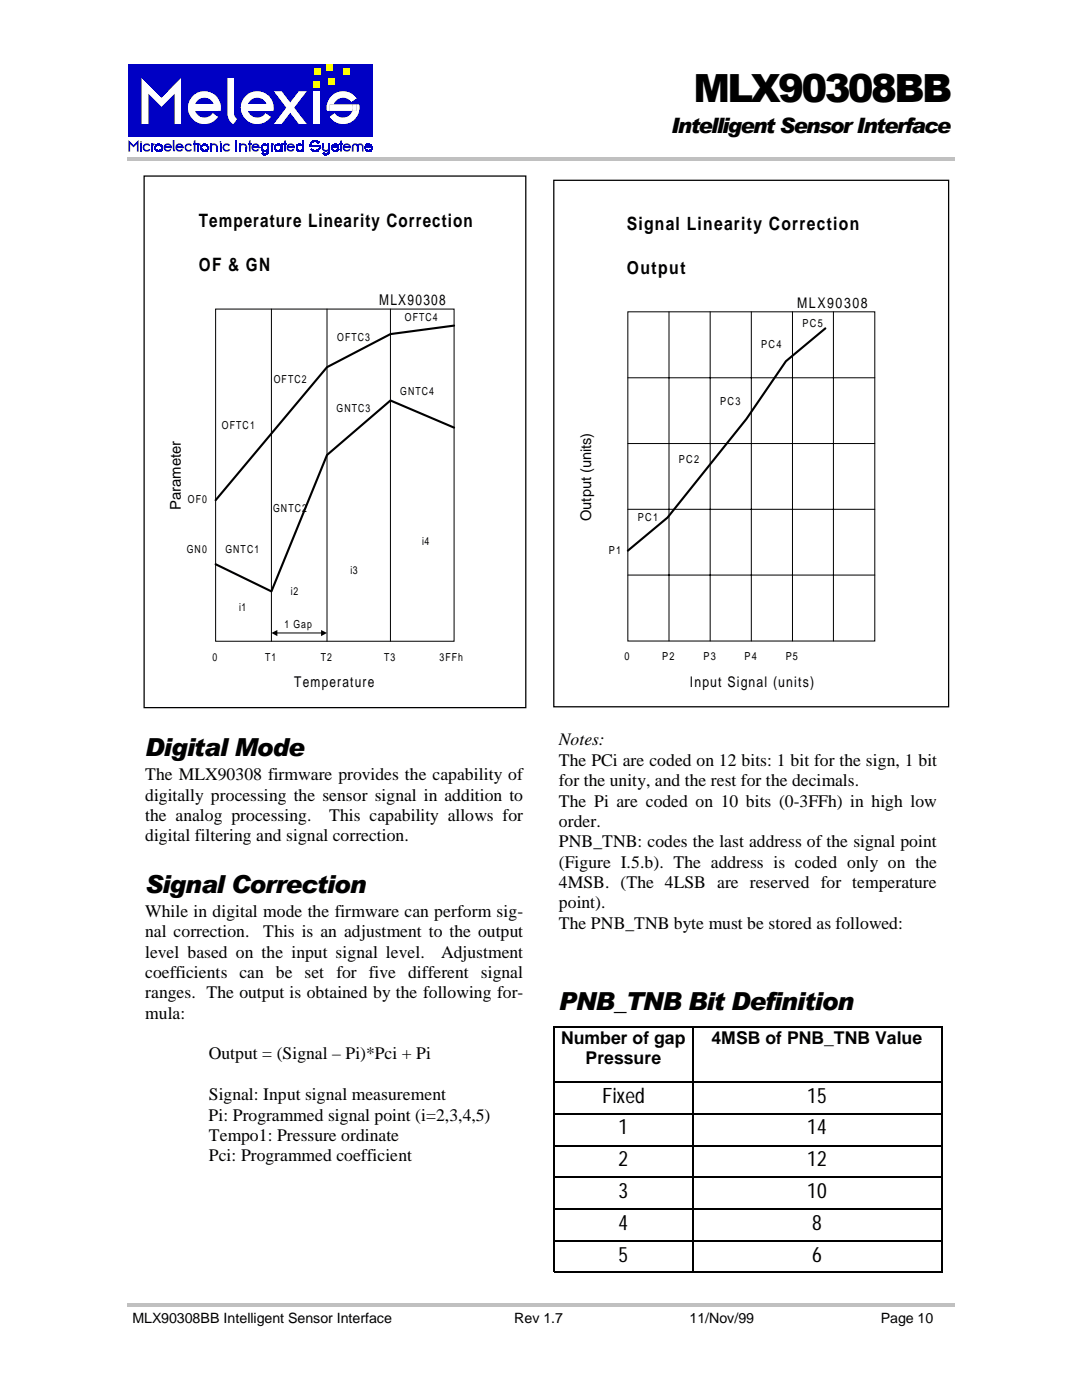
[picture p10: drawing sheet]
<svg xmlns="http://www.w3.org/2000/svg" width="216mm" height="279mm" viewBox="0 0 216 279" stroke-linecap="round" stroke-linejoin="round" font-family="sans-serif">
<g fill="#c0c0c0">
<path d="M25.4 31.4h165.2v.7h-165.2z"/>
<path d="M25.4 260h165.2v.7h-165.2z"/>
</g>
<path d="M47.2 27.9v2.4" fill="none" stroke="#0000c4" stroke-width=".38"/>
<g fill="#0000c4">
<path d="M28 28.6h.3v1.7h-.3z"/>
<path d="M56 28.6h.4v1.7h-.4z"/>
<path d="M55.3 28.6l.4 .1z"/>
<path d="M55.2 28.7h.6z"/>
<path d="M55.1 28.7l.8 .1z"/>
<path d="M55 28.8h1z"/>
<path d="M55 28.8l1.1 .1z"/>
<path d="M55 28.9h1.1z"/>
<path d="M54.9 28.9h1.2z"/>
<path d="M54.9 28.9l1.2 .1z"/>
<path d="M54.8 29h.7z"/>
<path d="M55.6 29h.6z"/>
<path d="M54.8 29l.5 .1z"/>
<path d="M55.7 29l.5 .1z"/>
<path d="M54.8 29.1h.4z"/>
<path d="M55.9 29.1h.3z"/>
<path d="M55.9 29.1h.4z"/>
<path d="M54.8 29.1l.3 .1z"/>
<path d="M55.9 29.1l.4 .1z"/>
<path d="M54.8 29.2h.3z"/>
<path d="M55.9 29.2h.4z"/>
<path d="M54.7 29.2l.4 .1z"/>
<path d="M55.9 29.2l.4 .1z"/>
<path d="M54.7 29.3h.3z"/>
<path d="M56 29.3h.3z"/>
<path d="M54.7 29.3l.3 .1z"/>
<path d="M56 29.3l.3 .1z"/>
<path d="M54.7 29.4h.3z"/>
<path d="M56 29.4h.4z"/>
<path d="M54.7 29.4l.3 .1z"/>
<path d="M56 29.4l.4 .1z"/>
<path d="M54.7 29.5h.3z"/>
<path d="M56 29.5h.4z"/>
<path d="M54.7 29.5l.3 .1z"/>
<path d="M56 29.5l.4 .1z"/>
<path d="M54.7 29.6h.3z"/>
<path d="M56 29.6h.3z"/>
<path d="M54.7 29.6l.3 .1z"/>
<path d="M56 29.6l.3 .1z"/>
<path d="M54.7 29.7h.3z"/>
<path d="M56 29.7h.3z"/>
<path d="M54.7 29.7h.4z"/>
<path d="M55.9 29.7h.4z"/>
<path d="M54.8 29.7l.3 .1z"/>
<path d="M55.9 29.7l.4 .1z"/>
<path d="M54.8 29.8h.4z"/>
<path d="M55.9 29.8h.4z"/>
<path d="M54.8 29.8l.4 .1z"/>
<path d="M55.9 29.8l.4 .1z"/>
<path d="M54.8 29.9h.5z"/>
<path d="M55.8 29.9h.4z"/>
<path d="M54.8 29.9l.5 .1z"/>
<path d="M55.7 29.9l.5 .1z"/>
<path d="M54.8 30h1.4z"/>
<path d="M54.9 30h1.2z"/>
<path d="M54.9 30l1.2 .1z"/>
<path d="M55 30.1h1.1z"/>
<path d="M55 30.1l1.1 .1z"/>
<path d="M55.1 30.2h.9z"/>
<path d="M55.1 30.2h.8z"/>
<path d="M55.3 30.2l.5 .1z"/>
<path d="M31.5 28.6l.3 .1z"/>
<path d="M31.4 28.7h.5z"/>
<path d="M31.3 28.7l.7 .1z"/>
<path d="M31.2 28.8h.9z"/>
<path d="M31.1 28.8l1 .1z"/>
<path d="M31.1 28.9h1.1z"/>
<path d="M31 28.9h1.3z"/>
<path d="M31 28.9l1.3 .1z"/>
<path d="M31 29h.6z"/>
<path d="M31.7 29h.7z"/>
<path d="M31 29l.4 .1z"/>
<path d="M31.8 29l.6 .1z"/>
<path d="M30.9 29.1h.4z"/>
<path d="M32 29.1h.4z"/>
<path d="M30.9 29.1l.4 .1z"/>
<path d="M32 29.1l.4 .1z"/>
<path d="M30.9 29.2h.3z"/>
<path d="M32.1 29.2h.3z"/>
<path d="M30.8 29.2l.4 .1z"/>
<path d="M32.1 29.2l.4 .1z"/>
<path d="M30.8 29.3h.4z"/>
<path d="M32.1 29.3h.4z"/>
<path d="M30.8 29.3l.4 .1z"/>
<path d="M32.1 29.3l.4 .1z"/>
<path d="M30.8 29.4h.4z"/>
<path d="M32.1 29.4h.4z"/>
<path d="M30.8 29.4h.3z"/>
<path d="M30.8 29.4l.3 .1z"/>
<path d="M32.1 29.4l.4 .1z"/>
<path d="M30.8 29.5h.3z"/>
<path d="M32.1 29.5h.4z"/>
<path d="M30.8 29.5l.4 .1z"/>
<path d="M32.1 29.5l.4 .1z"/>
<path d="M30.8 29.6h.4z"/>
<path d="M32.1 29.6h.4z"/>
<path d="M30.8 29.6l.4 .1z"/>
<path d="M32.1 29.6l.4 .1z"/>
<path d="M30.8 29.7h.4z"/>
<path d="M32.1 29.7h.4z"/>
<path d="M30.9 29.7l.3 .1z"/>
<path d="M32.1 29.7l.3 .1z"/>
<path d="M30.9 29.8h.4z"/>
<path d="M32 29.8h.4z"/>
<path d="M30.9 29.8l.4 .1z"/>
<path d="M32 29.8l.4 .1z"/>
<path d="M30.9 29.9h.5z"/>
<path d="M31.9 29.9h.5z"/>
<path d="M31 29.9l.4 .1z"/>
<path d="M31.8 29.9l.6 .1z"/>
<path d="M31 30h1.4z"/>
<path d="M31 30h1.3z"/>
<path d="M31 30l1.3 .1z"/>
<path d="M31.1 30.1h1.1z"/>
<path d="M31.1 30.1l1 .1z"/>
<path d="M31.2 30.2h.9z"/>
<path d="M31.3 30.2h.7z"/>
<path d="M31.4 30.2l.5 .1z"/>
<path d="M32.8 29.3h1.3v.3h-1.3z"/>
<path d="M39.3 28.6h.3v1.7h-.3z"/>
<path d="M40.7 28.6l.3 .1z"/>
<path d="M40.5 28.7h.6z"/>
<path d="M40.4 28.7l.8 .1z"/>
<path d="M40.4 28.8h.9z"/>
<path d="M40.3 28.8l1.1 .1z"/>
<path d="M40.3 28.9h1.1z"/>
<path d="M40.2 28.9h1.2z"/>
<path d="M40.2 28.9l1.3 .1z"/>
<path d="M40.1 29h.7z"/>
<path d="M40.9 29h.6z"/>
<path d="M40.1 29l.5 .1z"/>
<path d="M41 29l.5 .1z"/>
<path d="M40.1 29.1h.4z"/>
<path d="M41.2 29.1h.3z"/>
<path d="M41.2 29.1h.4z"/>
<path d="M40.1 29.1l.3 .1z"/>
<path d="M41.2 29.1l.4 .1z"/>
<path d="M40.1 29.2h.3z"/>
<path d="M41.2 29.2h.4z"/>
<path d="M40 29.2l.4 .1z"/>
<path d="M41.2 29.2l.4 .1z"/>
<path d="M40 29.3h.4z"/>
<path d="M41.3 29.3h.3z"/>
<path d="M40 29.3l.4 .1z"/>
<path d="M41.3 29.3l.3 .1z"/>
<path d="M40 29.4h.4z"/>
<path d="M41.3 29.4h.4z"/>
<path d="M40 29.4h.3z"/>
<path d="M40 29.4l.3 .1z"/>
<path d="M41.3 29.4l.4 .1z"/>
<path d="M40 29.5h.3z"/>
<path d="M41.3 29.5h.4z"/>
<path d="M40 29.5l.4 .1z"/>
<path d="M41.3 29.5l.4 .1z"/>
<path d="M40 29.6h.4z"/>
<path d="M41.3 29.6h.3z"/>
<path d="M40 29.6l.4 .1z"/>
<path d="M41.3 29.6l.3 .1z"/>
<path d="M40 29.7h.4z"/>
<path d="M41.3 29.7h.3z"/>
<path d="M41.2 29.7h.4z"/>
<path d="M40.1 29.7l.3 .1z"/>
<path d="M41.2 29.7l.4 .1z"/>
<path d="M40.1 29.8h.4z"/>
<path d="M41.2 29.8h.4z"/>
<path d="M40.1 29.8l.4 .1z"/>
<path d="M41.2 29.8l.4 .1z"/>
<path d="M40.1 29.9h.5z"/>
<path d="M41.1 29.9h.4z"/>
<path d="M40.1 29.9l.5 .1z"/>
<path d="M41 29.9l.5 .1z"/>
<path d="M40.1 30h1.4z"/>
<path d="M40.2 30h1.3z"/>
<path d="M40.2 30l1.2 .1z"/>
<path d="M40.3 30.1h1.1z"/>
<path d="M40.3 30.1l1.1 .1z"/>
<path d="M40.4 30.2h.9z"/>
<path d="M40.4 30.2h.8z"/>
<path d="M40.6 30.2l.5 .1z"/>
<path d="M41.8 28.6h.4v1.7h-.4z"/>
<path d="M43.2 29.4h.3v.9h-.3z"/>
<path d="M43.8 28.6h.4v1.7h-.4z"/>
<path d="M47.7 28.6h.3v1.7h-.3z"/>
<path d="M49 29.4h.3v.9h-.3z"/>
</g>
<g fill="#0000c4">
<path d="M28 28.2h.3v.2h-.3z" fill-rule="evenodd"/>
<path d="M28.8 28.8l.2-.1a.82 .82 0 0 1 1 .3l-.3 .2a.5 .5 0 0 0-.7-.1 .5 .5 0 0 0 0 .7 .5 .5 0 0 0 .7-.1l.3 .2a.82 .82 0 0 1-1.3 .1 .82 .82 0 0 1 .1-1.2z" fill-rule="evenodd"/>
<path d="M25.6 27.9l1 1.1 1.1-1.1v2.4h-.4v-1.6l-.7 .7-.6-.7v1.6h-.4z" fill-rule="evenodd"/>
<path d="M32.9 28.8a.85 .85 0 0 1 1-.1 .85 .85 0 0 1 .4 .9h-.3v-.3a.51 .51 0 0 0-.8-.3 .51 .51 0 0 0-.1 .8 .51 .51 0 0 0 .8-.1l.3 .2a.84 .84 0 0 1-1.3 .2 .84 .84 0 0 1 0-1.3z" fill-rule="evenodd"/>
<path d="M37.1 28.8l.2-.1a.78 .78 0 0 1 1 .3l-.2 .2a.5 .5 0 0 0-.8-.1 .5 .5 0 0 0 0 .7 .5 .5 0 0 0 .8-.1l.2 .2a.83 .83 0 0 1-1.2 .2 .83 .83 0 0 1 0-1.3z" fill-rule="evenodd"/>
<path d="M39.6 28.7l.4-.1v.4l-.4 .3h-.3z" fill-rule="evenodd"/>
<path d="M42.1 28.8a.83 .83 0 0 1 1.1 0 .83 .83 0 0 1 .1 1.1v-.5h-.1v-.1a.52 .52 0 0 0-.5-.3 .52 .52 0 0 0-.5 .3v.1h-.2v.5a.76 .76 0 0 1 .1-1.1z" fill-rule="evenodd"/>
<path d="M44.7 28.8l.2-.1a.85 .85 0 0 1 1 .3l-.3 .2a.51 .51 0 0 0-.7-.1 .51 .51 0 0 0 0 .7 .51 .51 0 0 0 .7-.1l.3 .2a.84 .84 0 0 1-1.2 .2 .84 .84 0 0 1 0-1.3z" fill-rule="evenodd"/>
<path d="M48 28.8a.83 .83 0 0 1 1.1 0 .83 .83 0 0 1 .1 1.1v-.5h-.2v-.1a.52 .52 0 0 0-.5-.3 .52 .52 0 0 0-.5 .3v.1h-.1v.5a.76 .76 0 0 1 .1-1.1z" fill-rule="evenodd"/>
<circle cx="44" cy="28.3" r=".17"/>
</g>
<path d="M49.8 27.9v2.4" fill="none" stroke="#0000c4" stroke-width=".34"/>
<g fill="#0000c4">
<path d="M49.5 28.6h.7v.4h-.7z"/>
<path d="M50.3 29.3h1.4v.3h-1.4z"/>
<path d="M53.4 28.6h.3v1.5h-.3z"/>
<path d="M52.7 28.6l.3 .1z"/>
<path d="M52.5 28.7h.6z"/>
<path d="M52.5 28.7l.7 .1z"/>
<path d="M52.4 28.8h.9z"/>
<path d="M52.3 28.8l1.1 .1z"/>
<path d="M52.3 28.9h1.1z"/>
<path d="M52.2 28.9l1.3 .1z"/>
<path d="M52.2 29h.6z"/>
<path d="M52.9 29h.6z"/>
<path d="M52.2 29l.4 .1z"/>
<path d="M53.1 29l.5 .1z"/>
<path d="M52.1 29.1h.4z"/>
<path d="M53.2 29.1h.4z"/>
<path d="M52.1 29.1l.4 .1z"/>
<path d="M53.2 29.1l.4 .1z"/>
<path d="M52.1 29.2h.3z"/>
<path d="M53.3 29.2h.4z"/>
<path d="M52 29.2l.4 .1z"/>
<path d="M53.3 29.2l.4 .1z"/>
<path d="M52 29.3h.4z"/>
<path d="M53.3 29.3h.4z"/>
<path d="M52 29.3l.4 .1z"/>
<path d="M53.4 29.3l.3 .1z"/>
<path d="M52 29.4h.4z"/>
<path d="M53.4 29.4h.3z"/>
<path d="M52 29.4h.3z"/>
<path d="M52 29.4l.3 .1z"/>
<path d="M53.4 29.4l.3 .1z"/>
<path d="M52 29.5h.3z"/>
<path d="M53.4 29.5h.3z"/>
<path d="M52 29.5l.4 .1z"/>
<path d="M53.4 29.5l.3 .1z"/>
<path d="M52 29.6h.4z"/>
<path d="M53.4 29.6h.3z"/>
<path d="M52 29.6l.4 .1z"/>
<path d="M53.4 29.6l.3 .1z"/>
<path d="M52 29.7h.4z"/>
<path d="M53.3 29.7h.4z"/>
<path d="M52.1 29.7l.3 .1z"/>
<path d="M53.3 29.7l.4 .1z"/>
<path d="M52.1 29.8h.4z"/>
<path d="M53.2 29.8h.4z"/>
<path d="M52.1 29.8l.4 .1z"/>
<path d="M53.2 29.8l.4 .1z"/>
<path d="M52.1 29.9h.5z"/>
<path d="M53.1 29.9h.5z"/>
<path d="M52.2 29.9l.4 .1z"/>
<path d="M53.1 29.9l.5 .1z"/>
<path d="M52.2 30h1.3z"/>
<path d="M52.3 30l1.1 .1z"/>
<path d="M52.3 30.1h1.1z"/>
<path d="M52.3 30.1l1.1 .1z"/>
<path d="M52.4 30.2h.9z"/>
<path d="M52.5 30.2h.7z"/>
<path d="M52.6 30.2l.5 .1z"/>
<path d="M52.2 29.6h.1z"/>
<path d="M52.2 29.6l.1 .1z"/>
<path d="M52.2 29.7h.1z"/>
<path d="M53.5 29.9l.2 .1z"/>
<path d="M53.5 30h.2z"/>
<path d="M53.4 30h.3z"/>
<path d="M53.4 30l.3 .1z"/>
<path d="M53.4 30.1h.3z"/>
<path d="M53.4 30.1l.3 .1z"/>
<path d="M53.4 30.2h.3z"/>
<path d="M53.4 30.2l.3 .1z"/>
<path d="M53.4 30.3h.3z"/>
<path d="M53.3 30.3l.4 .1z"/>
<path d="M53.3 30.4h.4z"/>
<path d="M53.3 30.4l.4 .1z"/>
<path d="M52.3 30.5h.2z"/>
<path d="M53.2 30.5h.4z"/>
<path d="M52.2 30.5l.4 .1z"/>
<path d="M53.1 30.5l.5 .1z"/>
<path d="M52.2 30.6h.4z"/>
<path d="M53.1 30.6h.5z"/>
<path d="M52.2 30.6l1.3 .1z"/>
<path d="M52.3 30.7h1.2z"/>
<path d="M52.3 30.7l1.1 .1z"/>
<path d="M52.3 30.8h1.1z"/>
<path d="M52.4 30.8h1z"/>
<path d="M52.4 30.8l.9 .1z"/>
<path d="M52.5 30.9h.7z"/>
<path d="M52.6 30.9l.5 .1z"/>
<path d="M54 28.6h.3v1.7h-.3z"/>
</g>
<g fill="#0000c4">
<path d="M50.5 28.8a.85 .85 0 0 1 .9-.1 .85 .85 0 0 1 .4 .9h-.3v-.2a.5 .5 0 0 0-.7-.4 .5 .5 0 0 0-.1 .8l.4 .1 .3-.2 .3 .2a.84 .84 0 0 1-1.3 .2 .84 .84 0 0 1 .1-1.3z" fill-rule="evenodd"/>
<path d="M54.3 28.7l.4-.1v.4l-.4 .3h-.3z" fill-rule="evenodd"/>
</g>
<path d="M56.9 27.9v2.4" fill="none" stroke="#0000c4" stroke-width=".34"/>
<g fill="#0000c4">
<path d="M56.5 28.6h.7v.4h-.7z"/>
<path d="M57.3 29.3h1.4v.3h-1.4z"/>
</g>
<path d="M57.5 28.8a.85 .85 0 0 1 1-.1 .85 .85 0 0 1 .4 .9h-.4a.51 .51 0 0 0-.5-.7 .51 .51 0 0 0-.4 .8l.4 .2 .4-.2 .3 .2a.84 .84 0 0 1-1.2 .2 .84 .84 0 0 1 0-1.3z" fill-rule="evenodd" fill="#0000c4"/>
<path d="M60.5 27.9v2.4" fill="none" stroke="#0000c4" stroke-width=".3"/>
<g fill="#0000c4">
<path d="M59.7 28.6l.3 .1z"/>
<path d="M59.6 28.7h.5z"/>
<path d="M59.5 28.7l.7 .1z"/>
<path d="M59.4 28.8h.9z"/>
<path d="M59.3 28.8l1.1 .1z"/>
<path d="M59.3 28.9h1.1z"/>
<path d="M59.2 28.9h1.3z"/>
<path d="M59.2 28.9l1.3 .1z"/>
<path d="M59.2 29h.6z"/>
<path d="M59.9 29h.7z"/>
<path d="M59.2 29l.5 .1z"/>
<path d="M60.1 29l.5 .1z"/>
<path d="M59.2 29.1h.3z"/>
<path d="M60.2 29.1h.4z"/>
<path d="M59.1 29.1h.4z"/>
<path d="M59.1 29.1l.4 .1z"/>
<path d="M60.3 29.1l.3 .1z"/>
<path d="M59.1 29.2h.4z"/>
<path d="M60.3 29.2h.3z"/>
<path d="M59.1 29.2l.3 .1z"/>
<path d="M60.3 29.2l.4 .1z"/>
<path d="M59 29.3h.4z"/>
<path d="M60.3 29.3h.4z"/>
<path d="M59 29.3l.4 .1z"/>
<path d="M60.3 29.3l.4 .1z"/>
<path d="M59 29.4h.4z"/>
<path d="M60.3 29.4h.4z"/>
<path d="M60.4 29.4h.3z"/>
<path d="M59 29.4l.4 .1z"/>
<path d="M60.4 29.4l.3 .1z"/>
<path d="M59 29.5h.4z"/>
<path d="M60.4 29.5h.3z"/>
<path d="M59 29.5l.4 .1z"/>
<path d="M60.4 29.5l.3 .1z"/>
<path d="M59 29.6h.4z"/>
<path d="M60.3 29.6h.4z"/>
<path d="M59 29.6l.4 .1z"/>
<path d="M60.3 29.6l.4 .1z"/>
<path d="M59 29.7h.4z"/>
<path d="M60.3 29.7h.4z"/>
<path d="M59.1 29.7h.3z"/>
<path d="M59.1 29.7l.4 .1z"/>
<path d="M60.3 29.7l.3 .1z"/>
<path d="M59.1 29.8h.4z"/>
<path d="M60.2 29.8h.4z"/>
<path d="M59.1 29.8l.4 .1z"/>
<path d="M60.2 29.8l.4 .1z"/>
<path d="M59.2 29.9h.4z"/>
<path d="M60.1 29.9h.5z"/>
<path d="M59.2 29.9l.5 .1z"/>
<path d="M60.1 29.9l.5 .1z"/>
<path d="M59.2 30h1.4z"/>
<path d="M59.2 30h1.3z"/>
<path d="M59.2 30l1.3 .1z"/>
<path d="M59.3 30.1h1.1z"/>
<path d="M59.3 30.1l1.1 .1z"/>
<path d="M59.4 30.2h.9z"/>
<path d="M59.5 30.2h.7z"/>
<path d="M59.6 30.2l.5 .1z"/>
<path d="M61.9 29h2v.3h-2z"/>
<path d="M62.8 28h.3z"/>
<path d="M62.6 28h.6z"/>
<path d="M62.4 28l.9 .1z"/>
<path d="M62.3 28.1h1.1z"/>
<path d="M62.2 28.1l1.3 .1z"/>
<path d="M62.2 28.2h1.4z"/>
<path d="M62.2 28.2l1.4 .1z"/>
<path d="M62.1 28.3h1.6z"/>
<path d="M62 28.3h1.7z"/>
<path d="M62 28.3l.7 .1z"/>
<path d="M63 28.3l.8 .1z"/>
<path d="M62 28.4h.5z"/>
<path d="M63.2 28.4h.6z"/>
<path d="M61.9 28.4l.5 .1z"/>
<path d="M63.3 28.4l.5 .1z"/>
<path d="M61.9 28.5h.4z"/>
<path d="M63.3 28.5h.4z"/>
<path d="M61.9 28.5l.4 .1z"/>
<path d="M63.4 28.5l.3 .1z"/>
<path d="M61.9 28.6h.3z"/>
<path d="M63.4 28.6h.2z"/>
<path d="M61.8 28.6h.4z"/>
<path d="M61.8 28.6l.4 .1z"/>
<path d="M61.8 28.7h.4z"/>
<path d="M61.8 28.7l.4 .1z"/>
<path d="M61.8 28.8h.3z"/>
<path d="M61.7 28.8l.4 .1z"/>
<path d="M61.7 28.9h.4z"/>
<path d="M61.7 28.9l.3 .1z"/>
<path d="M61.7 29h.3z"/>
<path d="M63.7 29h.3z"/>
<path d="M61.7 29l.3 .1z"/>
<path d="M63.7 29l.3 .1z"/>
<path d="M61.7 29.1h.3z"/>
<path d="M63.7 29.1h.3z"/>
<path d="M61.7 29.1l.3 .1z"/>
<path d="M63.7 29.1l.3 .1z"/>
<path d="M61.7 29.2h.3z"/>
<path d="M63.7 29.2h.3z"/>
<path d="M61.7 29.2l.3 .1z"/>
<path d="M63.7 29.2l.3 .1z"/>
<path d="M63.7 29.3h.3z"/>
<path d="M63.7 29.3l.3 .1z"/>
<path d="M63.7 29.4h.3z"/>
<path d="M63.6 29.4h.4z"/>
<path d="M63.6 29.4l.4 .1z"/>
<path d="M63.6 29.5h.4z"/>
<path d="M63.6 29.5l.3 .1z"/>
<path d="M63.6 29.6h.3z"/>
<path d="M63.6 29.6l.3 .1z"/>
<path d="M63.5 29.7h.4z"/>
<path d="M62.1 29.7h.1z"/>
<path d="M62 29.7l.2 .1z"/>
<path d="M63.4 29.7l.5 .1z"/>
<path d="M61.9 29.8h.4z"/>
<path d="M63.4 29.8h.5z"/>
<path d="M61.9 29.8l.5 .1z"/>
<path d="M63.3 29.8l.5 .1z"/>
<path d="M61.9 29.9h.6z"/>
<path d="M63.3 29.9h.5z"/>
<path d="M62 29.9l.5 .1z"/>
<path d="M63.2 29.9l.5 .1z"/>
<path d="M62 30h.6z"/>
<path d="M63 30h.7z"/>
<path d="M62.1 30h1.5z"/>
<path d="M62.1 30l1.5 .1z"/>
<path d="M62.2 30.1h1.3z"/>
<path d="M62.2 30.1l1.3 .1z"/>
<path d="M62.4 30.2h1z"/>
<path d="M62.5 30.2h.8z"/>
<path d="M62.6 30.2l.6 .1z"/>
<path d="M65.5 28.6h.4v1.5h-.4z"/>
<path d="M64.2 28.6h.3v.8h-.3z"/>
<path d="M65.6 29.8h.2z"/>
<path d="M65.6 29.8l.2 .1z"/>
<path d="M65.6 29.9h.2z"/>
<path d="M65.5 29.9l.3 .1z"/>
<path d="M65.5 30h.3z"/>
<path d="M65.5 30l.3 .1z"/>
<path d="M65.5 30.1h.4z"/>
<path d="M65.5 30.1l.4 .1z"/>
<path d="M65.5 30.2h.4z"/>
<path d="M65.5 30.2l.3 .1z"/>
<path d="M65.5 30.3h.3z"/>
<path d="M65.5 30.3l.3 .1z"/>
<path d="M65.5 30.4h.3z"/>
<path d="M65.5 30.4l.3 .1z"/>
<path d="M64.5 30.5h.2z"/>
<path d="M65.4 30.5h.4z"/>
<path d="M64.4 30.5l.4 .1z"/>
<path d="M65.3 30.5l.5 .1z"/>
<path d="M64.4 30.6h.4z"/>
<path d="M65.2 30.6h.6z"/>
<path d="M64.4 30.6l1.3 .1z"/>
<path d="M64.4 30.7h1.3z"/>
<path d="M64.4 30.7l1.2 .1z"/>
<path d="M64.4 30.8h1.2z"/>
<path d="M64.5 30.8h1z"/>
<path d="M64.6 30.8l.9 .1z"/>
<path d="M64.7 30.9h.7z"/>
<path d="M64.8 30.9l.5 .1z"/>
<path d="M66.2 29.3h1.3v.3h-1.3z"/>
<path d="M66.8 28.6l.2 .1z"/>
<path d="M66.6 28.7h.6z"/>
<path d="M66.5 28.7l.7 .1z"/>
<path d="M66.4 28.8h.9z"/>
<path d="M66.4 28.8l1 .1z"/>
<path d="M66.3 28.9h1.2z"/>
<path d="M66.3 28.9l1.2 .1z"/>
<path d="M66.2 29h.6z"/>
<path d="M66.9 29h.6z"/>
<path d="M66.2 29l.4 .1z"/>
<path d="M67.1 29l.5 .1z"/>
<path d="M66.1 29.1h.4z"/>
<path d="M67.2 29.1h.3z"/>
<path d="M67.2 29.1h.2z"/>
<path d="M66.1 29.1l.4 .1z"/>
<path d="M66.1 29.2h.3z"/>
<path d="M66.1 29.2l.3 .1z"/>
<path d="M66.1 29.3h.3z"/>
<path d="M67.3 29.3h.4z"/>
<path d="M66.1 29.3l.3 .1z"/>
<path d="M67.3 29.3l.4 .1z"/>
<path d="M66.1 29.4h.3z"/>
<path d="M67.4 29.4h.3z"/>
<path d="M66.1 29.4l.3 .1z"/>
<path d="M67.4 29.4l.3 .1z"/>
<path d="M66.1 29.5h.3z"/>
<path d="M67.4 29.5h.3z"/>
<path d="M66.1 29.5l.3 .1z"/>
<path d="M67.4 29.5l.3 .1z"/>
<path d="M66.1 29.6h.3z"/>
<path d="M67.4 29.6h.3z"/>
<path d="M67.4 29.6l.3 .1z"/>
<path d="M67.3 29.7h.4z"/>
<path d="M67.3 29.7l.4 .1z"/>
<path d="M66.4 29.8h.1z"/>
<path d="M67.2 29.8h.5z"/>
<path d="M66.3 29.8l.2 .1z"/>
<path d="M67.2 29.8l.4 .1z"/>
<path d="M66.2 29.9h.4z"/>
<path d="M67.1 29.9h.5z"/>
<path d="M66.2 29.9l.4 .1z"/>
<path d="M67.1 29.9l.5 .1z"/>
<path d="M66.2 30h1.3z"/>
<path d="M66.3 30h1.2z"/>
<path d="M66.3 30l1.2 .1z"/>
<path d="M66.3 30.1h1.1z"/>
<path d="M66.4 30.1l1 .1z"/>
<path d="M66.4 30.2h.9z"/>
<path d="M66.5 30.2h.8z"/>
<path d="M66.6 30.2l.5 .1z"/>
</g>
<g fill="#0000c4">
<path d="M71.5 28.7l.2-.1a.63 .63 0 0 1 .8 .5v1.2h-.3v-1a.36 .36 0 0 0-.3-.3 .36 .36 0 0 0-.3 .2v1.1h-.4v-1.2z" fill-rule="evenodd"/>
<path d="M70.5 28.7l.2-.1a.67 .67 0 0 1 .9 .7v1h-.4v-1a.36 .36 0 0 0-.3-.3 .36 .36 0 0 0-.4 .2v1.1h-.3v-1.2z" fill-rule="evenodd"/>
<path d="M64.4 29v.4h.1a.51 .51 0 0 0 .5 .5 .51 .51 0 0 0 .5-.5h.2v-.4a.85 .85 0 0 1-.1 1.1 .85 .85 0 0 1-1.1 0 .85 .85 0 0 1-.1-1.1z" fill-rule="evenodd"/>
</g>
<path d="M68 27.9v2.4" fill="none" stroke="#0000c4" stroke-width=".34"/>
<g fill="#0000c4">
<path d="M67.7 28.6h.7v.4h-.7z"/>
<path d="M68.6 29.3h1.3v.3h-1.3z"/>
<path d="M72.9 29.3h1.3v.3h-1.3z"/>
<path d="M73.3 28.6l.4 .1z"/>
<path d="M73.2 28.7h.6z"/>
<path d="M73.1 28.7l.8 .1z"/>
<path d="M73.1 28.8h.9z"/>
<path d="M73 28.8l1.1 .1z"/>
<path d="M73 28.9h1.1z"/>
<path d="M73 28.9h1.2z"/>
<path d="M72.9 28.9l1.3 .1z"/>
<path d="M72.9 29h.6z"/>
<path d="M73.6 29h.6z"/>
<path d="M72.8 29l.5 .1z"/>
<path d="M73.8 29l.4 .1z"/>
<path d="M72.8 29.1h.4z"/>
<path d="M73.9 29.1h.2z"/>
<path d="M72.8 29.1l.4 .1z"/>
<path d="M72.8 29.2h.3z"/>
<path d="M72.7 29.2l.4 .1z"/>
<path d="M72.7 29.3h.4z"/>
<path d="M74 29.3h.4z"/>
<path d="M72.7 29.3l.4 .1z"/>
<path d="M74.1 29.3l.3 .1z"/>
<path d="M72.7 29.4h.4z"/>
<path d="M74.1 29.4h.3z"/>
<path d="M72.7 29.4h.3z"/>
<path d="M72.7 29.4l.3 .1z"/>
<path d="M74.1 29.4l.3 .1z"/>
<path d="M72.7 29.5h.3z"/>
<path d="M74.1 29.5h.3z"/>
<path d="M72.7 29.5l.3 .1z"/>
<path d="M74.1 29.5l.3 .1z"/>
<path d="M72.7 29.6h.4z"/>
<path d="M74 29.6h.4z"/>
<path d="M74 29.6l.4 .1z"/>
<path d="M74 29.7h.4z"/>
<path d="M74 29.7l.4 .1z"/>
<path d="M73 29.8h.2z"/>
<path d="M73.9 29.8h.4z"/>
<path d="M73 29.8l.2 .1z"/>
<path d="M73.9 29.8l.4 .1z"/>
<path d="M72.9 29.9h.4z"/>
<path d="M73.8 29.9h.5z"/>
<path d="M72.9 29.9l.4 .1z"/>
<path d="M73.8 29.9l.5 .1z"/>
<path d="M72.9 30h1.3z"/>
<path d="M73 30l1.1 .1z"/>
<path d="M73 30.1h1.1z"/>
<path d="M73 30.1l1.1 .1z"/>
<path d="M73.1 30.2h.9z"/>
<path d="M73.2 30.2h.7z"/>
<path d="M73.3 30.2l.5 .1z"/>
<path d="M30.2 28.6h.3v1.7h-.3z"/>
</g>
<g fill="#0000c4">
<path d="M68.7 28.8a.84 .84 0 0 1 .9-.1 .84 .84 0 0 1 .4 .9h-.3a.51 .51 0 0 0-.2-.6 .51 .51 0 0 0-.6 0 .51 .51 0 0 0-.1 .7 .51 .51 0 0 0 .7 .1l.1-.1 .3 .2a.84 .84 0 0 1-1.3 .2 .84 .84 0 0 1 .1-1.3z" fill-rule="evenodd"/>
<path d="M30.5 28.7l.3-.1v.4l-.3 .3h-.3z" fill-rule="evenodd"/>
</g>
<path d="M38.8 27.9v2.4" fill="none" stroke="#0000c4" stroke-width=".34"/>
<g fill="#0000c4">
<path d="M38.5 28.6h.7v.4h-.7z"/>
<path d="M35.2 29.3h1.3v.3h-1.3z"/>
<path d="M25.6 12.9h48.8v14.5h-48.8z"/>
</g>
<g fill="#0000c4">
<path d="M34.5 27.9h.3v1.8l.2 .3-.2 .3-.3-.6z" fill-rule="evenodd"/>
<path d="M35.3 28.8a.85 .85 0 0 1 .9-.1 .85 .85 0 0 1 .4 .9h-.3a.51 .51 0 0 0-.6-.6 .51 .51 0 0 0-.3 .8 .51 .51 0 0 0 .9-.1l.2 .2a.83 .83 0 0 1-1.2 .1 .83 .83 0 0 1 0-1.2z" fill-rule="evenodd"/>
</g>
<path d="M28.3 15.5l3.9 4 4-4v9.3h-1.3v-6.1l-2.7 2.6-2.6-2.6v6.1h-1.3z" fill-rule="evenodd" fill="#fff"/>
<path d="M62.5 18.2h1.4v6.6h-1.4z" fill="#fff"/>
<g fill="#ff0">
<path d="M62.5 16.2h1.4v1.3h-1.4z"/>
<path d="M62.8 13.6h1.3v1.3h-1.3z"/>
<path d="M65.4 15.5h1.3v1.4h-1.3z"/>
<path d="M65 12.9h1.4v1.3h-1.4z"/>
<path d="M68.5 13.6h1.3v1.3h-1.3z"/>
</g>
<g fill="#fff">
<path d="M54.6 18.2h1.6l5 6.6h-1.6z" fill-rule="evenodd"/>
<path d="M59.6 18.2h1.6l-5 6.6h-1.6z" fill-rule="evenodd"/>
<path d="M66.2 19.1a3.3 3.3 0 0 1 5 .5l-1.1 .8a2 2 0 0 0-3.5 .4h-.8v1.3h-.6a3.5 3.5 0 0 1 1-3z" fill-rule="evenodd"/>
<path d="M65.8 20.8h4.5v1.3h-4.5z" fill-rule="evenodd"/>
<path d="M70.3 20.8h.8v1.3h-.8z" fill-rule="evenodd"/>
<path d="M65.7 23.3l1.1-.7a1.98 1.98 0 0 0 1.9 .8 1.98 1.98 0 0 0 1.6-1.3h.8v-1.3h.6a3.3 3.3 0 0 1-2 3.7 3.3 3.3 0 0 1-4-1.2z" fill-rule="evenodd"/>
<path d="M49.1 19.1a3.3 3.3 0 0 1 3.8-.5 3.3 3.3 0 0 1 1.6 3.5h-1.3a1.97 1.97 0 0 0-2.1-2.6 1.97 1.97 0 0 0-1.5 3 1.97 1.97 0 0 0 3.4 .1l1.1 .7a3.3 3.3 0 0 1-4.9 .7 3.3 3.3 0 0 1-.1-4.9z" fill-rule="evenodd"/>
<path d="M38.5 19.1a3.3 3.3 0 0 1 3.9-.5 3.3 3.3 0 0 1 1.6 3.5h-1.4a1.97 1.97 0 0 0-2-2.6 1.97 1.97 0 0 0-1.5 3 1.97 1.97 0 0 0 3.3 .1l1.1 .7a3.3 3.3 0 0 1-4.8 .7 3.3 3.3 0 0 1-.2-4.9z" fill-rule="evenodd"/>
<path d="M45.4 15.5h1.3v7.1l.2 .7 .4 .5-.8 1-.6-.6-.5-1.2z" fill-rule="evenodd"/>
</g>
<g fill="#fff">
<path d="M48.7 20.8h5.2v1.3h-5.2z"/>
<path d="M38.2 20.8h5.2v1.3h-5.2z"/>
<path d="M28 144.4h77.5v112.8h-77.5z"/>
<path d="M28 144.4h77.4v112.8h-77.4z"/>
</g>
<path d="M110.5 36h78.8v105.1h-78.8z" fill="#fff" stroke="#000" stroke-width=".25"/>
<path d="M125.3 62.2h49.3v65.7h-49.3zM125.3 75.4h49.3M133.5 62.2v65.7M141.7 62.2v65.7M149.9 62.2v65.7M158.1 62.2v65.7M166.3 62.2v65.7M125.3 88.5h49.3M125.3 114.8h49.3M125.3 101.6h49.3" fill="none" stroke="#000" stroke-width=".2"/>
<path d="M164.7 65.5l-7.9 6.6-7.9 11.5-15.7 19.7-7.9 6.6" fill="none" stroke="#000" stroke-width=".42"/>
<path d="M28.8 35.1h76.1v106.1h-76.1z" fill="#fff" stroke="#000" stroke-width=".25"/>
<path d="M43 61.7h47.6v66.3h-47.6zM54.2 61.7v66.3M65.2 61.7v66.3M77.9 61.7v66.3M55.2 126.3h9" fill="none" stroke="#000" stroke-width=".2"/>
<path d="M90.6 65l-12.7 1.7-12.7 6.6-22.2 26.5M90.6 85.3l-12.7-5.4-12.7 10.9-11 27.2-11.2-5.4" fill="none" stroke="#000" stroke-width=".42"/>
<path d="M54.2 126.3l1.1-.6v1.3zM64.1 125.7l1.1 .6-1.1 .7z" fill="#000"/>
<g fill="#fff">
<path d="M110.5 144.4h77.5v43h-77.5z"/>
<path d="M110.5 144.4h77.5v42.9h-77.5z"/>
<path d="M110.5 204.8h27.8v11.1h-27.8z"/>
<path d="M110.7 204.9h27.4v10.9h-27.4z"/>
<path d="M138.2 204.8h49.8v11.1h-49.8z"/>
<path d="M138.3 204.9h49.5v10.9h-49.5z"/>
<path d="M110.5 215.9h27.8v6.4h-27.8z"/>
<path d="M110.7 216h27.4v6.2h-27.4z"/>
<path d="M138.2 215.9h49.8v6.4h-49.8z"/>
<path d="M138.3 216h49.5v6.2h-49.5z"/>
<path d="M110.5 222.2h27.8v6.4h-27.8z"/>
<path d="M110.7 222.3h27.4v6.2h-27.4z"/>
<path d="M138.2 222.2h49.8v6.4h-49.8z"/>
<path d="M138.3 222.3h49.5v6.2h-49.5z"/>
<path d="M110.5 228.6h27.8v6.4h-27.8z"/>
<path d="M110.7 228.7h27.4v6.2h-27.4z"/>
<path d="M138.2 228.6h49.8v6.4h-49.8z"/>
<path d="M138.3 228.7h49.5v6.2h-49.5z"/>
<path d="M110.5 234.9h27.8v6.4h-27.8z"/>
<path d="M110.7 235h27.4v6.2h-27.4z"/>
<path d="M138.2 234.9h49.8v6.4h-49.8z"/>
<path d="M138.3 235h49.5v6.2h-49.5z"/>
<path d="M110.5 241.3h27.8v6.4h-27.8z"/>
<path d="M110.7 241.4h27.4v6.2h-27.4z"/>
<path d="M138.2 241.3h49.8v6.4h-49.8z"/>
<path d="M138.3 241.4h49.5v6.2h-49.5z"/>
<path d="M110.5 247.6h27.8v6.4h-27.8z"/>
<path d="M110.7 247.7h27.4v6.1h-27.4z"/>
<path d="M138.2 247.6h49.8v6.4h-49.8z"/>
<path d="M138.3 247.7h49.5v6.1h-49.5z"/>
</g>
<g fill="none" stroke="#000" stroke-width=".21">
<path d="M110.5 204.9h77.5M110.6 204.9v49M110.7 215.9h77.1M138.3 204.9v11M138.3 216v6.2M187.9 204.9v49M110.7 222.3h77.1M110.7 228.6h77.1M110.7 235h77.1M138.3 222.3v6.3M138.3 228.7v6.2M138.3 235v6.3"/>
<path d="M110.5 253.9h77.5M110.7 241.3h77.1M110.7 247.7h77.1M138.3 241.4v6.2M138.3 247.7v6.2"/>
</g>
<path d="M110.5 195.2h77.5v8h-77.5z" fill="#fff"/>
<text font-size="7.7" x="138.4" y="20.4">0/;&lt;363;%%</text>
<g font-size="5">
<text x="29" y="150.9">'LJLWDO 0RGH##</text>
<text x="29" y="178.1">6LJQDO &amp;RUUHFWLRQ</text>
<text x="111.5" y="201.7">31%B71% %LW 'HILQLWLRQ</text>
</g>
<g font-size="4.2">
<text x="133.9" y="26.5">,QWHOOLJHQW6HQVRU,QWHUIDFH</text>
<text x="120.2" y="220">Fixed</text>
<text x="161.1" y="220">15</text>
<text x="123.4" y="226.4">1</text>
<text x="161.1" y="226.4">14</text>
<text x="123.4" y="232.7">2</text>
<text x="161.1" y="232.7">12</text>
<text x="123.4" y="239.1">3</text>
<text x="161.1" y="239.1">10</text>
<text x="123.4" y="245.4">4</text>
<text x="162.1" y="245.4">8</text>
<text x="123.4" y="251.8">5</text>
<text x="162.1" y="251.8">6</text>
</g>
<g font-size="3.7">
<text x="39.7" y="45.2">Temperature Linearity Correction</text>
<text x="39.7" y="54.1">OF &amp; GN</text>
</g>
<g font-size="3.6">
<text x="125.1" y="45.8">Signal Linearity Correction</text>
<text x="125.1" y="54.6">Output</text>
</g>
<g font-size="3.5">
<text x="111.5" y="148.8">Notes:</text>
<text x="29" y="155.7">The MLX90308 firmware provides the capability of</text>
<text x="111.5" y="152.9">The PCi are coded on 12 bits: 1 bit for the sign, 1 bit</text>
<text x="29" y="159.8">digitally processing the sensor signal in addition to</text>
<text x="111.5" y="156.9">for the unity, and the rest for the decimals.</text>
<text x="111.5" y="161">The Pi are coded on 10 bits (0-3FFh) in high low</text>
<text x="29" y="163.9">the analog processing.</text>
<text x="29" y="167.9">digital filtering and signal correction.</text>
<text x="65.7" y="163.9">This capability allows for</text>
<text x="111.5" y="165">order.</text>
<text x="111.5" y="169.1">PNB_TNB: codes the last address of the signal point</text>
<text x="111.5" y="173.2">(Figure I.5.b). The address is coded only on the</text>
<text x="111.5" y="177.2">4MSB. (The 4LSB are reserved for temperature</text>
<text x="29" y="183">While in digital mode the firmware can perform sig-</text>
<text x="111.5" y="181.3">point).</text>
<text x="111.5" y="185.4">The PNB_TNB byte must be stored as followed:</text>
<text x="29" y="187.1">nal correction.</text>
<text x="29" y="191.1">level based on the input signal level.</text>
<text x="52.5" y="187.1">This is an adjustment to the output</text>
<text x="88" y="191.1">Adjustment</text>
<text x="29" y="195.2">coefficients can be set for five different signal</text>
<text x="29" y="199.2">ranges. The output is obtained by the following for-</text>
<text x="29" y="203.3">mula:</text>
<text x="111.9" y="208.3">Number of gap</text>
<text x="142" y="208.3">4MSB of PNB_TNB Value</text>
<text x="41.7" y="211.4">Output = (Signal – Pi)*Pci + Pi</text>
<text x="116.9" y="212.4">Pressure</text>
<text x="41.7" y="219.6">Signal: Input signal measurement</text>
<text x="41.6" y="223.6">Pi: Programmed signal point (i=2,3,4,5)</text>
<text x="41.7" y="227.7">Tempo1: Pressure ordinate</text>
<text x="41.7" y="231.8">Pci: Programmed coefficient</text>
</g>
<g font-size="3">
<text x="75.7" y="60.9">MLX90308</text>
<text x="36.1" y="101.8" transform="rotate(-90 36.1 101.8)">Parameter</text>
<text x="58.7" y="137.1">Temperature</text>
</g>
<g font-size="2.9">
<text x="159.1" y="61.5">MLX90308</text>
<text x="117.9" y="104" transform="rotate(-90 117.9 104)">Output (units)</text>
<text x="137.6" y="137">Input Signal (units)</text>
</g>
<g font-size="2.8">
<text x="26.4" y="264">MLX90308BB Intelligent Sensor Interface</text>
<text x="102.6" y="264">Rev 1.7</text>
<text x="137.6" y="264">11/Nov/99</text>
<text x="175.7" y="264">Page 10</text>
</g>
<g font-size="2.2">
<text x="80.8" y="64">OFTC4</text>
<text x="160.1" y="65.3">PC5</text>
<text x="67.3" y="68.1">OFTC3</text>
<text x="151.9" y="69.4">PC4</text>
<text x="54.6" y="76.4">OFTC2</text>
<text x="67.2" y="82.2">GNTC3</text>
<text x="79.9" y="78.9">GNTC4</text>
<text x="143.7" y="80.9">PC3</text>
<text x="44.3" y="85.5">OFTC1</text>
<text x="135.4" y="92.4">PC2</text>
<text x="37.5" y="100.4">OF0</text>
<text x="54.5" y="102.1">GNTC2</text>
<text x="127.3" y="103.9">PC1</text>
<text x="37.3" y="110.4">GN0</text>
<text x="45" y="110.4">GNTC1</text>
<text x="84.2" y="108.7">i4</text>
<text x="121.5" y="110.5">P1</text>
<text x="58.1" y="118.7">i2</text>
<text x="69.9" y="114.6">i3</text>
<text x="47.7" y="122">i1</text>
<text x="56.8" y="125.3">1 Gap</text>
<text x="42.4" y="131.9">0</text>
<text x="52.9" y="131.9">T1</text>
<text x="64" y="131.9">T2</text>
<text x="76.7" y="131.9">T3</text>
<text x="87.7" y="131.9">3FFh</text>
<text x="124.6" y="131.8">0</text>
<text x="132.1" y="131.8">P2</text>
<text x="140.3" y="131.8">P3</text>
<text x="148.6" y="131.8">P4</text>
<text x="156.8" y="131.8">P5</text>
</g>
</svg>
